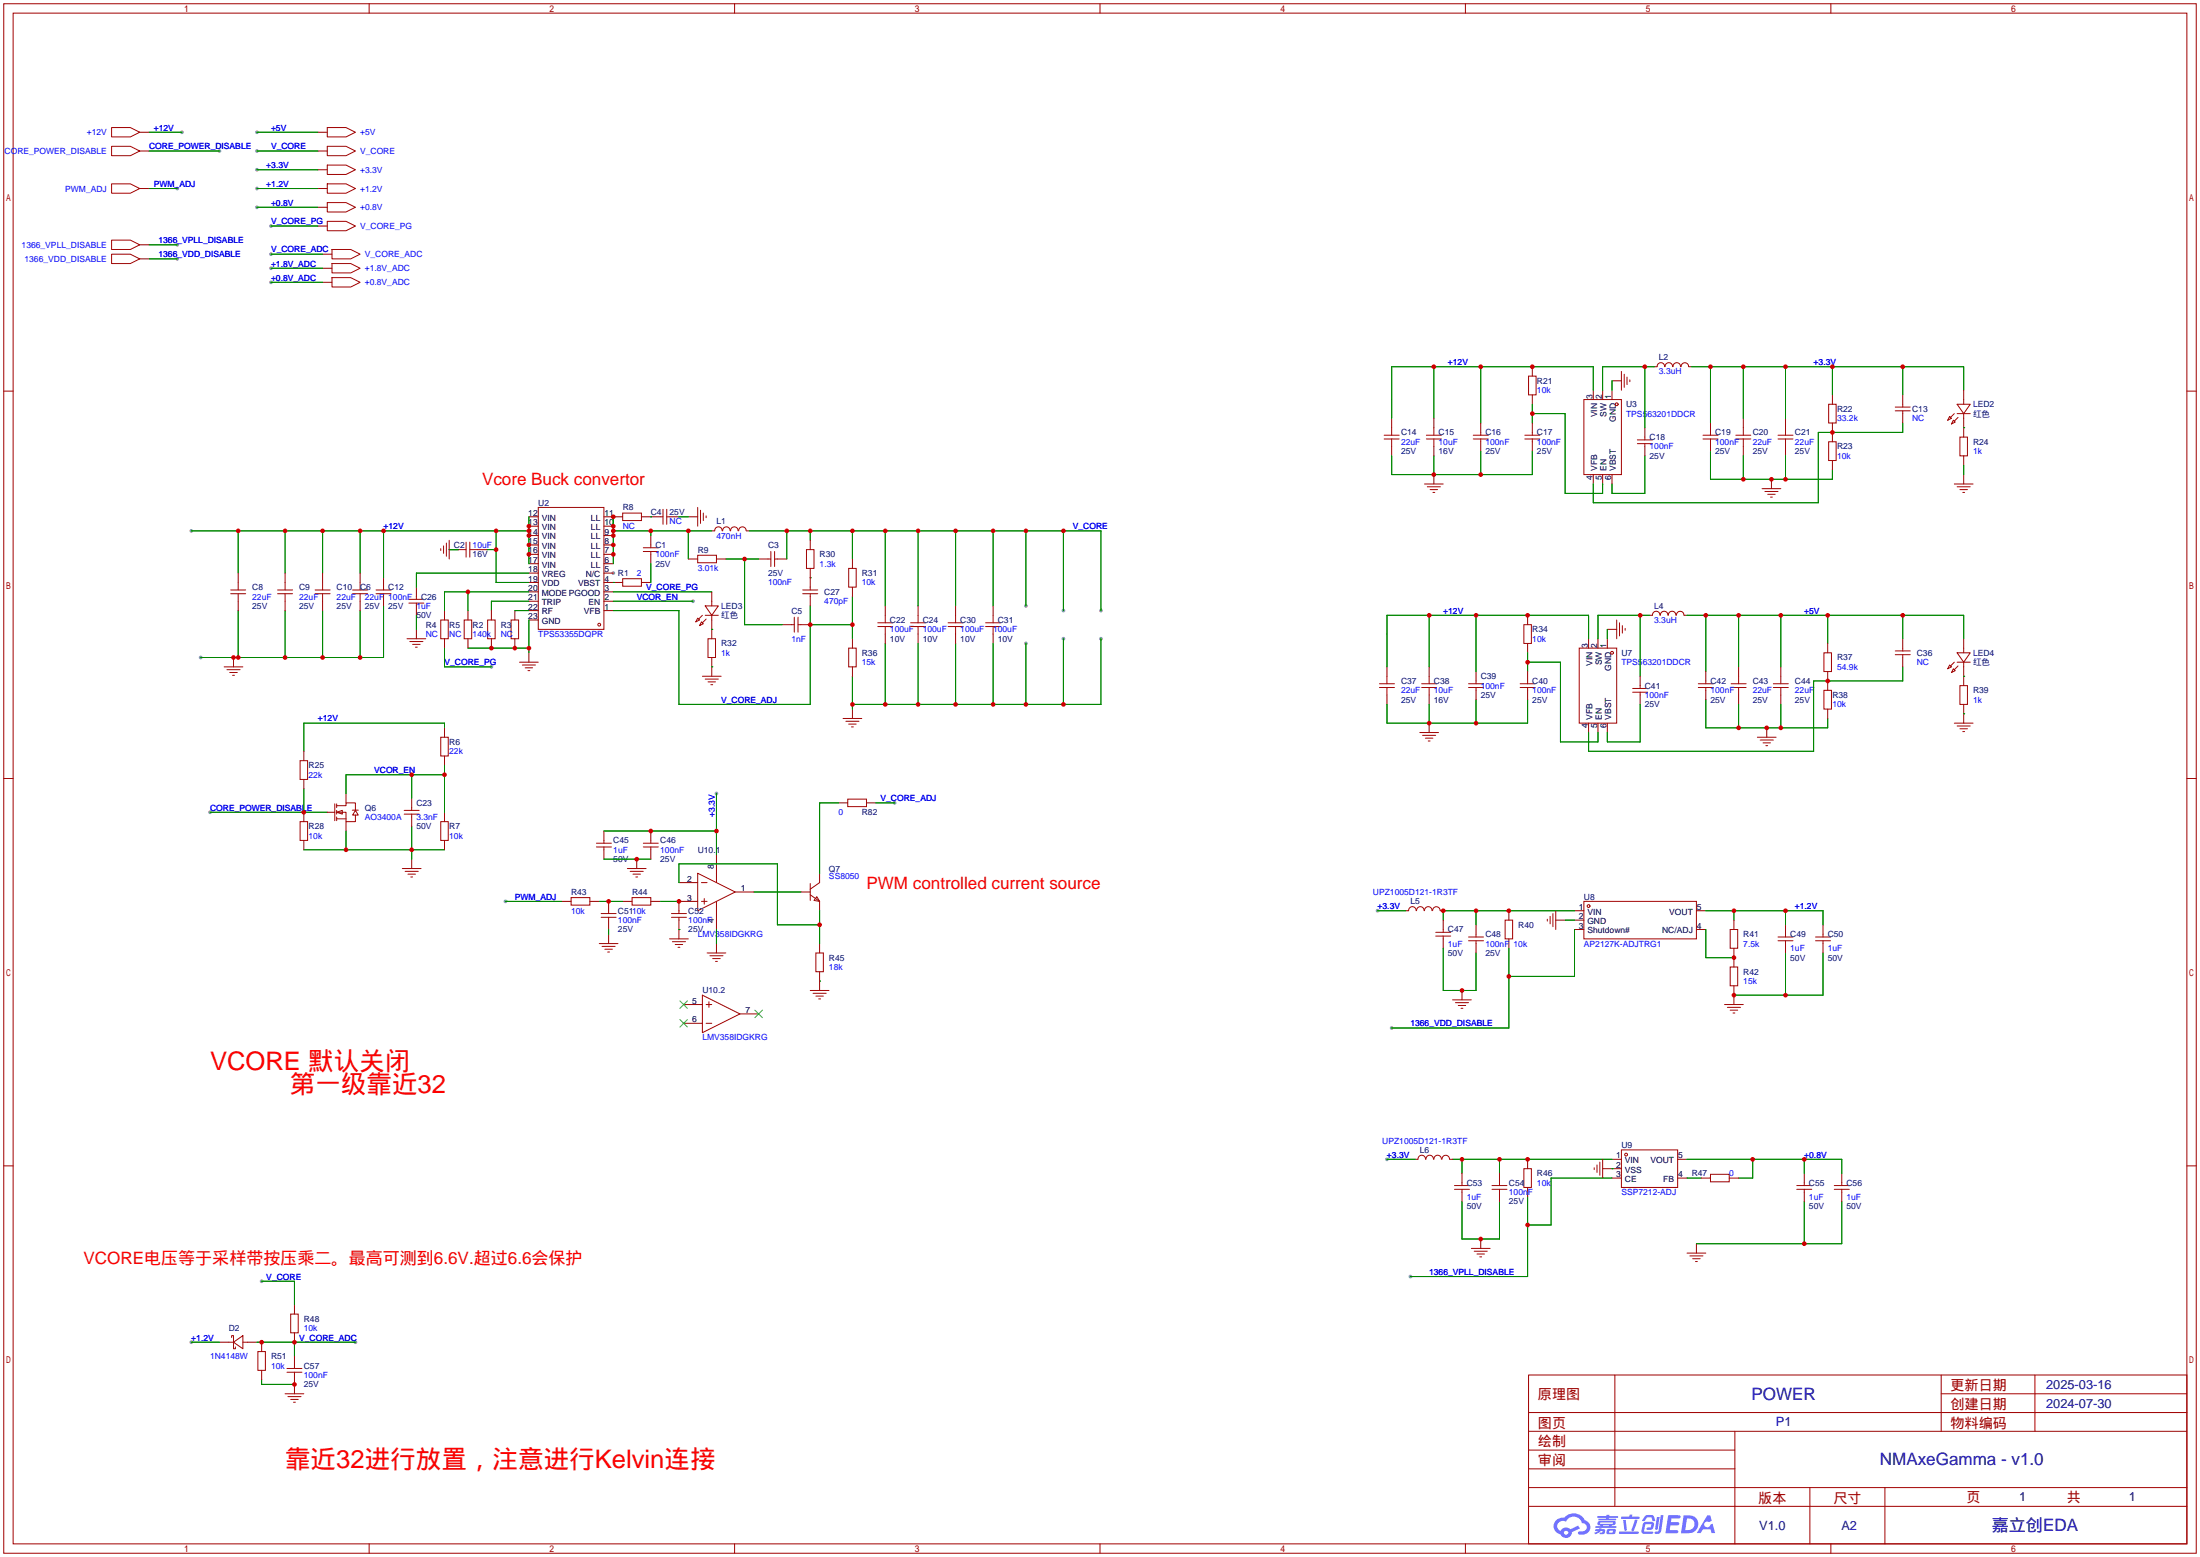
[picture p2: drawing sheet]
<svg xmlns="http://www.w3.org/2000/svg" width="596mm" height="422mm" viewBox="0 0 596 422" stroke-linecap="round" stroke-linejoin="round" font-family="sans-serif">
<g fill="#999">
<circle cx="166.1" cy="155.2" r=".51"/>
<circle cx="56.9" cy="220" r=".51"/>
<circle cx="298.2" cy="165.4" r=".51"/>
<circle cx="288" cy="165.4" r=".51"/>
<circle cx="277.9" cy="164.1" r=".51"/>
<circle cx="59.4" cy="40.9" r=".51"/>
<circle cx="288" cy="173" r=".51"/>
<circle cx="298.2" cy="173" r=".51"/>
<circle cx="277.9" cy="174.2" r=".51"/>
<circle cx="73.4" cy="61.2" r=".51"/>
<circle cx="69.6" cy="40.9" r=".51"/>
<circle cx="69.6" cy="46" r=".51"/>
<circle cx="48" cy="51.1" r=".51"/>
<circle cx="376.9" cy="278.4" r=".51"/>
<circle cx="69.6" cy="51.1" r=".51"/>
<circle cx="69.6" cy="56.1" r=".51"/>
<circle cx="382" cy="345.7" r=".51"/>
<circle cx="49.3" cy="35.8" r=".51"/>
<circle cx="69.6" cy="35.8" r=".51"/>
<circle cx="48" cy="66.3" r=".51"/>
<circle cx="48" cy="70.1" r=".51"/>
<circle cx="373.1" cy="246.6" r=".51"/>
<circle cx="375.7" cy="313.9" r=".51"/>
<circle cx="194.1" cy="214.9" r=".51"/>
<circle cx="136.9" cy="244.1" r=".51"/>
<circle cx="51.8" cy="363.5" r=".51"/>
<circle cx="96.3" cy="363.5" r=".51"/>
<circle cx="70.9" cy="347" r=".51"/>
<circle cx="73.4" cy="68.8" r=".51"/>
<circle cx="73.4" cy="72.6" r=".51"/>
<circle cx="73.4" cy="76.5" r=".51"/>
<circle cx="54.4" cy="178.1" r=".51"/>
<circle cx="242.3" cy="217.4" r=".51"/>
<circle cx="187.7" cy="162.8" r=".51"/>
<circle cx="51.8" cy="143.8" r=".51"/>
<circle cx="133.1" cy="180.6" r=".51"/>
</g>
<g fill="none" stroke="#a10000" stroke-width=".27">
<path d="M1 1h593.9v419.6h-593.9zM3.6 3.6h588.7v414.5h-588.7zM100 1v2.6M199 1v2.6M297.9 1v2.6M396.9 1v2.6M495.9 1v2.6M1 105.9h2.6M592.3 105.9h2.6M1 210.8h2.6M592.3 210.8h2.6M1 315.7h2.6"/>
<path d="M592.3 315.7h2.6M414 372.4h178.3v45.7h-178.3zM437.4 372.4v35.5M525.8 372.4v15.2M525.8 377.4h66.5M551.2 372.4v15.2M414 392.7h55.9M414 387.6h178.3M414 397.8h55.9M414 382.5h178.3M469.9 387.6v30.5M100 418.1v2.5"/>
<path d="M199 418.1v2.5M297.9 418.1v2.5M396.9 418.1v2.5M414 407.9h178.3M414 402.8h178.3M490.2 402.8v15.3M495.9 418.1v2.5M510.5 402.8v15.3"/>
</g>
<g fill="#5487ff">
<path d="M451.8 410.3h2.7a.48 .48 0 0 1 .7 .5 .48 .48 0 0 1-.7 .4h-1.8l-.1 1 2.1 .1a.46 .46 0 0 1 .1 .6 .46 .46 0 0 1-.6 .2h-1.8l-.2 1.3h1.9a.43 .43 0 0 1 .5 .4 .43 .43 0 0 1-.5 .4h-3z"/>
<path d="M462.4 410.4h.8l.4 1.4-.7 .4a.84 .84 0 0 0-1.2 .2 .84 .84 0 0 0 .3 1.2 .84 .84 0 0 0 1.2-.4l.1-.3 .6-.3 .7 2.6h-1l-.3-1.1h-2.1l-.6 1.1h-1z"/>
<path d="M448.8 410.8h.7l-.5 3.2a.36 .36 0 0 1-.4 .3 .36 .36 0 0 1-.3-.3z"/>
<path d="M449.8 410.3h.8l-.7 4.3a1.04 1.04 0 0 1-1.8 .4l.2-.2 .8-.1 .1-.1z"/>
<path d="M445.5 410.6l.7-.3h1.4l.3 .3 .4 1.2-.7 .1-.3-1h-1l-.8 1h-.7z"/>
<path d="M445.1 412.5l.5-.4h1.7a.95 .95 0 0 1 .5 1.6l-.5 .5-1 .1a.32 .32 0 0 1-.3-.4 .32 .32 0 0 1 .3-.3h.8l.2-.8h-1.6l-.4 1.9 2.2 .1a.32 .32 0 0 1 .3 .3 .32 .32 0 0 1-.4 .3h-2.2l-.5-.3-.1-.5z"/>
<path d="M438.5 414.7h5.1a.33 .33 0 0 1 .3 .4 .33 .33 0 0 1-.4 .3h-4.8l-.2-.2z"/>
<path d="M442.8 411.6h.7l-.6 2a.98 .98 0 0 1-.7 1l-.3-.3z"/>
<path d="M439.6 411.6h.7l.3 2.6a.34 .34 0 0 1-.3 .4 .34 .34 0 0 1-.3-.3z"/>
<path d="M439.1 410.7h2.2l.3-.5h.5l-.1 .5h1.8a.32 .32 0 0 1 .3 .4 .32 .32 0 0 1-.3 .2h-4.5z"/>
<path d="M432.1 414.1l1.7-.2-.1 .2 1.1 .2-.2 1-1.3 .2v-.5h.7l.1-.4a.68 .68 0 0 0-1 .4l-1.1 .5-.2-.5 1-.4h-.7z"/>
<path d="M432.7 410.6h2.4l.1-.4h.7v.4h2.1l.3 .2-.3 .2h-2.2l-.1 .3h1.9l.2 .2-.2 .2h-4.6l-.1-.4h2.1v-.3h-2.2z"/>
<path d="M456 410.3l-.7 4.9h1.7a2.5 2.5 0 0 0 3-2.5 2.5 2.5 0 0 0-3.1-2.4zM456.9 411.2a1.65 1.65 0 0 1 2.1 1.7 1.65 1.65 0 0 1-2.2 1.5h-.4z"/>
<path d="M432.8 412.1l-.1 .8 .7 .1 .1 .3h-1.4l.1 .4h5.4l.3-.1-.3-.3h-1.1l.1-.2a.77 .77 0 0 0 .9-.3 .77 .77 0 0 0 0-.9h-4.2zM433.4 412.3l3.5 .1-.2 .3h-3.2zM434.2 413h1.7l-.2 .3h-1.4z"/>
<path d="M435.3 414.2l-.2 1.1a2.66 2.66 0 0 0 2.1 .1l.4-.9-.1-.4-1.7-.1zM435.9 414.5h.8l.1 .3-.2 .2h-.8z"/>
<path d="M421.5 411.7a2.23 2.23 0 0 0-.6 2.3 2.23 2.23 0 0 0 1.8 1.5 1.58 1.58 0 0 0 1.8 1 1.58 1.58 0 0 0 1.2-1.6l2.2-1-.4-.8-2.1 1a1.65 1.65 0 0 0-2.7 .5 1.47 1.47 0 0 1-.7-2.1 1.47 1.47 0 0 1 2.2-.4 2.35 2.35 0 0 1 2.3-1.4 2.35 2.35 0 0 1 2.1 1.8 1.12 1.12 0 0 1 1.2 1 1.12 1.12 0 0 1-1.1 1.2h-.7a.45 .45 0 0 0-.6 .4 .45 .45 0 0 0 .4 .5 2.12 2.12 0 0 0 2.5-.9 2.12 2.12 0 0 0-.3-2.6 1.92 1.92 0 0 1-1.3-1.3 3.4 3.4 0 0 0-5 .2l-1.2 .1zM423.6 415.1a.6 .6 0 0 1 1.2 0 .6 .6 0 0 1-1.2 0z"/>
</g>
<g fill="none" stroke="#870000" stroke-width=".27">
<path d="M37.8 35.8h2.6M86.1 35.8h2.5M37.8 40.9h2.6M37.8 51.1h2.6M86.1 40.9h2.5M86.1 51.1h2.5M86.1 46h2.5M86.1 56.1h2.5M37.8 66.3h2.6M37.8 70.1h2.6M86.1 61.2h2.5M87.4 68.8h2.5"/>
<path d="M87.4 72.6h2.5M87.4 76.5h2.5M415 99.3v2.6M448.1 99.3h.7M457.5 99.3h.7M376.9 113.3v2.5M388.4 113.3v2.5M401.1 114.6v2.5M401.1 119.6v2.6M415 106.9v2.6M415 114.6v2.5M415 119.6v2.6"/>
<path d="M431.5 105.7v2.5M434.1 105.7v2.5M436.6 105.7v2.5M436.6 103.1h2.6M445.5 115.8v2.6M463.3 114.6v2.5M463.3 119.6v2.6M472.2 113.3v2.5M483.6 113.3v2.5M496.3 106.9v2.6M496.3 114.6v5M515.4 106.9v2.6"/>
<path d="M515.4 112v2.6M531.9 105.7v2.5M531.9 113.3v5.1M143.3 140h2.5M163.6 140h5.1M173.7 140h5.1M181.4 140h2.5M186.4 140h2.6M376.9 120.9v2.5M388.4 120.9v2.5M388.4 128.5v2.6M431.5 128.5v2.6"/>
<path d="M434.1 128.5v2.6M436.6 128.5v2.6M445.5 120.9v2.5M472.2 120.9v2.5M479.8 129.8v2.5M483.6 120.9v2.5M496.3 124.7v2.6M531.9 123.4v2.6M531.9 128.5v2.6M64.5 155.2v2.5M77.2 155.2v2.5M87.4 155.2v2.5"/>
<path d="M97.5 155.2v2.5M103.9 156.5v2.5M112.8 159v2.5M121.7 148.8h2.5M129.3 148.8h2.5M143.3 157.7h2.5M143.3 155.2h2.5M143.3 152.7h2.5M143.3 150.1h2.5M143.3 147.6h2.5M143.3 145h2.5M143.3 142.5h2.5"/>
<path d="M163.6 157.7h5.1M163.6 155.2h2.5M163.6 152.7h2.5M163.6 150.1h2.5M163.6 147.6h2.5M163.6 145h2.5M163.6 142.5h2.5M173.7 157.7h2.6M176.3 145v2.6M176.3 150.1v2.6M186.4 151.4h2.6M192.8 143.8h.7"/>
<path d="M194.1 151.4h2.5M202.2 143.8h.7M205.5 151.4h2.5M210.6 151.4h2.5M219.5 146.3v2.5M219.5 153.9v5.1M230.9 151.4v2.5M230.9 159v2.5M63.2 178.1v2.5M64.5 162.8v2.6M77.2 162.8v2.6M87.4 162.8v2.6"/>
<path d="M97.5 162.8v2.6M103.9 161.5v2.6M112.8 164.1v2.5M112.8 170.4v2.6M120.4 165.4v2.5M120.4 173v2.5M126.7 165.4v2.5M126.7 173v2.5M133.1 165.4v2.5M133.1 173v2.5M139.4 165.4v2.5M139.4 173v2.5"/>
<path d="M143.3 165.4h2.5M143.3 162.8h2.5M143.3 160.3h2.5M143.3 167.9h2.5M143.3 176.8v2.5M163.6 165.4h2.5M163.6 162.8h2.5M163.6 160.3h2.5M192.8 160.3v2.5M192.8 167.9v5.1M192.8 178.1v5M211.8 169.2h2.6"/>
<path d="M216.9 169.2h2.6M219.5 161.5v2.6M230.9 173v2.5M239.8 164.1v2.5M239.8 171.7v2.5M248.7 164.1v2.5M248.7 171.7v2.5M258.8 164.1v2.5M258.8 171.7v2.5M269 164.1v2.5M269 171.7v2.5M413.8 166.6v2.6"/>
<path d="M413.8 174.2v2.6M430.3 173v2.5M432.8 173v2.5M435.4 173v2.5M435.4 170.4h2.5M446.8 166.6h.7M456.2 166.6h.7M495 174.2v2.6M515.4 173v2.5M515.4 178.1v2.5M531.9 173v2.5M120.4 197.1v2.5"/>
<path d="M230.9 180.6v2.5M230.9 192v2.6M375.7 180.6v2.5M375.7 188.2v2.6M387.1 180.6v2.5M387.1 188.2v2.6M387.1 195.8v2.6M399.8 181.9v2.5M399.8 186.9v2.6M413.8 181.9v2.5M413.8 186.9v2.6M430.3 195.8v2.6"/>
<path d="M432.8 195.8v2.6M435.4 195.8v2.6M444.2 183.1v2.6M444.2 188.2v2.6M462 181.9v2.5M462 186.9v2.6M470.9 180.6v2.5M470.9 188.2v2.6M478.5 197.1v2.5M482.3 180.6v2.5M482.3 188.2v2.6M495 181.9v5"/>
<path d="M495 192v2.6M531.9 180.6v5.1M531.9 190.8v5M82.3 203.5v2.5M82.3 211.1v2.5M82.3 220v2.5M88.6 220h2.1M93.7 214.9v2.5M111.5 216.2v2.5M120.4 204.7v2.6M120.4 220v2.5M227.1 217.4h2.5"/>
<path d="M234.7 217.4h2.5M82.3 227.6v2.5M93.7 222.5v2.5M111.5 221.2v2.6M111.5 232.7v2.5M120.4 227.6v2.5M163.6 225v2.6M163.6 230.1v2.6M172.5 232.7v2.5M176.3 225v2.6M176.3 230.1v2.6M183.9 239h5.1"/>
<path d="M194.1 231.4v5.1M222 236.5v2.5M152.1 244.1h2.6M159.8 244.1h2.5M164.8 244.1v2.5M164.8 249.2v2.5M164.8 253v2.5M168.7 244.1h2.5M176.3 244.1h2.5M183.9 249.2v5.1M189 244.1h-5.1v2.5M194.1 246.6v5.1"/>
<path d="M194.1 255.5v2.6M199.1 241.6h5.1M216.9 241.6h2.6M222 244.1v2.5M222 255.5v2.6M380.7 246.6h.8M390.1 246.6h.8M390.9 249.2v2.5M390.9 254.3v2.5M399.8 250.4v2.6M399.8 255.5v2.6M408.7 246.6v2.6"/>
<path d="M408.7 254.3v2.5M421.4 249.2h2.5M426.5 246.6h2.5M426.5 249.2h2.5M426.5 251.7h2.5M459.5 246.6h2.5M459.5 251.7h2.5M469.6 249.2v2.5M469.6 256.8v5.1M483.6 250.4v2.6M483.6 255.5v2.6M493.8 250.4v2.6"/>
<path d="M493.8 255.5v2.6M185.2 272h5M185.2 277.1h5M200.4 274.6h5.1M222 263.1v5.1M396 268.2v2.6M469.6 267v5M383.3 313.9h.7M392.7 313.9h.7M396 317.8v2.5M406.1 317.8v2.5M413.8 313.9v2.6"/>
<path d="M434.1 316.5h5.1M436.6 313.9h2.6M436.6 319h2.6M454.4 313.9h2.5M454.4 319h2.5M460.8 319h2.5M468.4 319h2.5M488.7 317.8v2.5M498.9 317.8v2.5M396 322.8v2.6M401.1 335.5v2.6M406.1 322.8v2.6"/>
<path d="M413.8 321.6v2.5M459.5 336.8v2.5M488.7 322.8v2.6M498.9 322.8v2.6M79.8 353.3v2.6M59.4 363.5h2.6M67.1 363.5h2.5M70.9 363.5v2.5M70.9 371.1v2.5M79.8 360.9v2.6M79.8 367.3v2.5M79.8 372.4v5"/>
</g>
<g fill="none" stroke="#a10000" stroke-width=".27">
<path d="M30.2 34.5h5.1l2.5 1.3-2.5 1.3h-5.1zM30.2 39.6h5.1l2.5 1.3-2.5 1.3h-5.1zM88.6 34.5h5.1l2.6 1.3-2.6 1.3h-5.1zM88.6 39.6h5.1l2.6 1.3-2.6 1.3h-5.1zM30.2 49.8h5.1l2.5 1.3-2.5 1.2h-5.1zM88.6 59.9h5.1l2.6 1.3-2.6 1.3h-5.1zM88.6 44.7h5.1l2.6 1.3-2.6 1.2h-5.1zM88.6 49.8h5.1l2.6 1.3-2.6 1.2h-5.1zM88.6 54.9h5.1l2.6 1.2-2.6 1.3h-5.1zM30.2 65h5.1l2.5 1.3-2.5 1.3h-5.1zM30.2 68.8h5.1l2.5 1.3-2.5 1.3h-5.1zM89.9 67.6h5.1l2.5 1.2-2.5 1.3h-5.1z"/>
<path d="M89.9 71.4h5.1l2.5 1.2-2.5 1.3h-5.1zM89.9 75.2h5.1l2.5 1.3-2.5 1.2h-5.1zM448.8 99.3a1.01 1.01 0 0 1 1.1-1.1 1.01 1.01 0 0 1 1 1.1M451 99.3a1.01 1.01 0 0 1 1-1.1 1.01 1.01 0 0 1 1 1.1M453.2 99.3a1.01 1.01 0 0 1 1-1.1 1.01 1.01 0 0 1 1 1.1M455.3 99.3a1.01 1.01 0 0 1 1.1-1.1 1.01 1.01 0 0 1 1 1.1M374.9 118.9h4.1M374.9 117.9h4.1M376.9 115.8v2.1M376.9 118.9v2M386.3 118.9h4.1M386.3 117.9h4.1"/>
<path d="M388.4 115.8v2.1M388.4 118.9v2M399 118.9h4.1M399 117.9h4.1M401.1 117.1v.8M401.1 118.9v.7M413 118.9h4.1M413 117.9h4.1M414 101.9h2.1v5h-2.1zM415 117.1v.8M415 118.9v.7M429 108.2h10.2v20.3h-10.2z"/>
<path d="M439.2 100.6v5.1M439.9 101.3v3.6M440.7 102.1v2M441.5 102.9v.5M443.5 119.1h4M445.5 118.4v.7M461.3 118.9h4M461.3 117.9h4M463.3 117.1v.8M463.3 118.9v.7M470.2 118.9h4M470.2 117.9h4"/>
<path d="M472.2 115.8v2.1M472.2 118.9v2M481.6 118.9h4M481.6 117.9h4M483.6 115.8v2.1M483.6 118.9v2M495.3 109.5h2v5.1h-2zM495.3 119.6h2v5.1h-2zM513.3 111.3h4.1M513.3 110.2h4.1M515.4 109.5v.7M515.4 111.3v.7"/>
<path d="M528.1 112.8l.5 .5-1 .5zM529.1 113.8l.5 .5-1 .5zM529.3 112l-1 1M530.1 109.5h3.6l-1.8 2.5zM530.1 112h3.6M530.4 113l-1.1 1M530.9 118.4h2v5h-2zM531.9 108.2v1.3M531.9 112v1.3M145.8 137.4h17.8v33h-17.8zM168.7 138.9h5v2.1h-5zM178.8 140h.8"/>
<path d="M179.6 137.9v4.1M180.6 137.9v4.1M180.6 140h.8M189 137.4v5.1M189.7 138.2v3.5M190.5 138.9v2.1M191.3 139.7v.5M385.8 131.1h5.1M386.6 131.8h3.5M387.3 132.6h2.1M388.1 133.3h.5M443.5 120.1h4"/>
<path d="M445.5 120.1v.8M477.3 132.3h5M478 133.1h3.6M478.8 133.9h2M479.6 134.6h.5M529.3 131.1h5.1M530.1 131.8h3.6M530.9 132.6h2M531.6 133.3h.5M62.5 159.8h4M64.5 157.7v2.1M75.2 159.8h4"/>
<path d="M77.2 157.7v2.1M85.3 159.8h4.1M87.4 157.7v2.1M95.5 159.8h4.1M97.5 157.7v2.1M101.9 159.8h4M103.9 159v.8M119.4 148.6v.5M120.1 147.8v2.1M120.9 147.1v3.5M121.7 146.3v5.1M124.2 148.8h2"/>
<path d="M126.2 146.8v4.1M127.3 146.8v4.1M127.3 148.8h2M168.7 156.7h5v2h-5zM174.2 149.4h4.1M174.2 148.3h4.1M176.3 147.6v.7M176.3 149.4v.7M189 150.4h5.1v2h-5.1zM193.6 143.7a1.01 1.01 0 0 1 1-1 1.01 1.01 0 0 1 1 1.1M195.7 143.7a1.01 1.01 0 0 1 1-1 1.01 1.01 0 0 1 1.1 1M197.9 143.7a1.01 1.01 0 0 1 1-1 1.01 1.01 0 0 1 1 1"/>
<path d="M200.1 143.7a1.01 1.01 0 0 1 1-1 1.01 1.01 0 0 1 1 1.1M208 151.4h.8M208.8 149.4v4M209.8 149.4v4M209.8 151.4h.8M217.4 159.8h4.1M218.4 148.8h2.1v5.1h-2.1zM219.5 159v.8M229.9 153.9h2v5.1h-2zM62.5 160.8h4M64.5 160.8v2M75.2 160.8h4"/>
<path d="M77.2 160.8v2M85.3 160.8h4.1M87.4 160.8v2M95.5 160.8h4.1M97.5 160.8v2M101.9 160.8h4M103.9 160.8v.7M110.2 173h5.1M110.7 163.3h4.1M110.7 162.3h4.1M111 173.7h3.6M111.8 174.5h2"/>
<path d="M112.5 175.3h.5M112.8 161.5v.8M112.8 163.3v.8M119.4 167.9h2v5.1h-2zM125.7 167.9h2.1v5.1h-2.1zM132.1 167.9h2v5.1h-2zM138.4 167.9h2.1v5.1h-2.1zM140.7 179.3h5.1M189 167.4l.5 .5-1 .5zM190 168.4l.5 .5-1 .5zM190.2 166.6l-1 1M191 164.1h3.6l-1.8 2.5z"/>
<path d="M191 166.6h3.6M191.3 167.6l-1.1 1.1M191.8 173h2v5.1h-2zM192.8 162.8v1.3M192.8 166.6v1.3M214.4 169.2h.7M215.1 167.1v4.1M216.2 167.1v4.1M216.2 169.2h.7M217.4 160.8h4.1M219.5 160.8v.7M229.9 175.5h2v5.1h-2z"/>
<path d="M237.7 169.7h4.1M237.7 168.7h4.1M239.8 166.6v2.1M239.8 169.7v2M246.6 169.7h4.1M246.6 168.7h4.1M248.7 166.6v2.1M248.7 169.7v2M256.8 169.7h4.1M256.8 168.7h4.1M258.8 166.6v2.1M258.8 169.7v2"/>
<path d="M267 169.7h4M267 168.7h4M269 166.6v2.1M269 169.7v2M412.7 169.2h2.1v5h-2.1zM427.7 175.5h10.2v20.3h-10.2zM437.9 167.9v5.1M438.7 168.7v3.5M439.4 169.4v2M440.2 170.2v.5M447.6 166.6a1.01 1.01 0 0 1 1-1.1 1.01 1.01 0 0 1 1 1.1M449.7 166.6a1.01 1.01 0 0 1 1-1.1 1.01 1.01 0 0 1 1.1 1.1"/>
<path d="M451.9 166.6a1.01 1.01 0 0 1 1-1.1 1.01 1.01 0 0 1 1 1.1M454.1 166.6a1.01 1.01 0 0 1 1-1.1 1.01 1.01 0 0 1 1 1.1M494 176.8h2.1v5.1h-2.1zM513.3 177.3h4.1M513.3 176.3h4.1M515.4 175.5v.8M515.4 177.3v.8M529.3 179.3l-1 1M530.1 176.8h3.6l-1.8 2.5zM530.1 179.3h3.6M531.9 175.5v1.3M531.9 179.3v1.3"/>
<path d="M60.7 180.6h5.1M61.5 181.4h3.5M62.2 182.1h2.1M63 182.9h.5M119.4 199.6h2v5.1h-2zM141.5 180.1h3.5M142.2 180.8h2.1M143 181.6h.5M190.2 183.1h5.1M191 183.9h3.6M191.8 184.7h2M192.5 185.4h.5"/>
<path d="M228.3 194.6h5.1M229.1 195.3h3.6M229.9 196.1h2M230.6 196.8h.5M373.6 186.2h4.1M373.6 185.2h4.1M375.7 183.1v2.1M375.7 186.2v2M384.6 198.4h5M385.1 186.2h4M385.1 185.2h4M385.3 199.1h3.6"/>
<path d="M386.1 199.9h2M387.1 183.1v2.1M387.1 186.2v2M397.8 186.2h4M397.8 185.2h4M399.8 184.4v.8M399.8 186.2v.7M411.7 186.2h4.1M411.7 185.2h4.1M413.8 184.4v.8M413.8 186.2v.7M442.2 187.5h4.1"/>
<path d="M442.2 186.4h4.1M444.2 185.7v.7M444.2 187.5v.7M460 186.2h4.1M460 185.2h4.1M462 184.4v.8M462 186.2v.7M468.9 186.2h4M468.9 185.2h4M470.9 183.1v2.1M470.9 186.2v2M476 199.6h5.1"/>
<path d="M480.3 186.2h4.1M480.3 185.2h4.1M482.3 183.1v2.1M482.3 186.2v2M494 186.9h2.1v5.1h-2.1zM528.1 180.1l.5 .5-1 .5zM529.1 181.1l.5 .5-1 .5zM529.3 195.8h5.1M530.1 196.6h3.6M530.4 180.3l-1.1 1.1M530.9 185.7h2v5.1h-2zM530.9 197.4h2"/>
<path d="M531.6 198.1h.5M81.3 206h2v5.1h-2zM90.7 217.7v4.5M91.2 220h2.5v2.5h2.6v-1.8M91.2 218.2h2.5v-.8h2.6v2.1M91.2 220l1.5-.5v1zM91.2 217.7v1M91.2 219.5v1M95.4 219.4h1.6M96.3 219.5l.7 1.2h-1.5zM109.5 219.5h4M111.5 218.7v.8"/>
<path d="M229.6 216.4h5.1v2h-5.1zM386.8 200.7h.5M476.8 200.4h3.5M477.5 201.2h2.1M478.3 201.9h.5M81.3 222.5h2v5.1h-2zM91.2 221.2v1M91.2 221.7h2.5M109 235.2h5M109.5 220.5h4M109.7 236h3.6M110.5 236.7h2"/>
<path d="M111.3 237.5h.5M111.5 220.5v.7M119.4 222.5h2v5.1h-2zM161.5 228.3h4.1M161.5 229.4h4.1M163.6 227.6v.7M163.6 229.4v.7M169.9 235.2h5.1M170.7 236h3.5M171.4 236.7h2.1M172.2 237.5h.5M174.2 228.3h4.1"/>
<path d="M174.2 229.4h4.1M176.3 227.6v.7M176.3 229.4v.7M189 236.5l10.1 5.1-10.1 5zM190 239h1.5M194.1 236.5v2.5M219.5 239.3v4.5M222 239l-2.5 1.8M154.7 243.1h5.1v2h-5.1zM162.3 255.5h5.1M162.8 248.4h4.1M162.8 247.4h4.1"/>
<path d="M163.1 256.3h3.5M163.8 257h2.1M164.6 257.8h.5M164.8 246.6v.8M164.8 248.4v.8M171.2 243.1h5.1v2h-5.1zM181.4 254.3h5M181.9 248.4h4M181.9 247.4h4M182.1 255h3.6M182.9 255.8h2M183.6 256.5h.5"/>
<path d="M183.9 246.6v.8M183.9 248.4v.8M190 244.1h1.5M190.8 243.3v1.6M191.5 258.1h5.1M192.3 258.8h3.5M193 259.6h2.1M194.1 244.1v2.5M219.5 242.3l2.5 1.8M221 258.1h2v5h-2zM221.2 242.8l.8 1.3-1.5-.3zM381.5 246.6a1.01 1.01 0 0 1 1.1-1.1 1.01 1.01 0 0 1 1 1.1"/>
<path d="M383.7 246.6a1.01 1.01 0 0 1 1-1.1 1.01 1.01 0 0 1 1 1.1M385.8 246.6a1.01 1.01 0 0 1 1.1-1.1 1.01 1.01 0 0 1 1 1.1M388 246.6a1.01 1.01 0 0 1 1-1.1 1.01 1.01 0 0 1 1.1 1.1M388.9 253.5h4M388.9 252.5h4M390.9 251.7v.8M390.9 253.5v.8M397.8 254.8h4M397.8 253.7h4M399.8 253v.7M399.8 254.8v.7M407.7 249.2h2v5.1h-2z"/>
<path d="M419.1 248.9v.5M419.9 248.2v2M420.6 247.4v3.6M421.4 246.6v5.1M429 244.1h30.5v10.2h-30.5zM468.6 251.7h2.1v5.1h-2.1zM481.6 254.8h4M481.6 253.7h4M483.6 253v.7M483.6 254.8v.7M491.7 254.8h4.1M491.7 253.7h4.1"/>
<path d="M493.8 253v.7M493.8 254.8v.7M190.2 269.5l10.2 5.1-10.2 5.1zM191.3 272h1.5M191.3 277.1h1.5M192 271.3v1.5M193.8 260.3h.5M219.5 268.2h5M220.2 269h3.6M221 269.7h2M221.7 270.5h.5M393.4 270.8h5.1"/>
<path d="M394.2 271.5h3.6M395 272.3h2M395.7 273h.5M467.1 272h5.1M467.9 272.8h3.5M468.6 261.9h2.1v5.1h-2.1zM468.6 273.6h2.1M469.4 274.3h.5M384.1 313.9a1.01 1.01 0 0 1 1-1.1 1.01 1.01 0 0 1 1 1.1M386.2 313.9a1.01 1.01 0 0 1 1-1.1 1.01 1.01 0 0 1 1.1 1.1M388.4 313.9a1.01 1.01 0 0 1 1-1.1 1.01 1.01 0 0 1 1 1.1M390.6 313.9a1.01 1.01 0 0 1 1-1 1.01 1.01 0 0 1 1 1"/>
<path d="M412.7 316.5h2.1v5.1h-2.1zM431.8 316.2v.5M432.6 315.5v2M433.3 314.7v3.6M434.1 313.9v5.1M439.2 311.4h15.2v10.2h-15.2zM463.3 318h5.1v2h-5.1zM394 322.1h4M394 321.1h4M396 320.3v.8M396 322.1v.7M398.5 338.1h5.1"/>
<path d="M399.3 338.8h3.5M400 339.6h2.1M404.1 322.1h4.1M404.1 321.1h4.1M406.1 320.3v.8M406.1 322.1v.7M456.9 339.3h5.1M486.7 322.1h4M486.7 321.1h4M488.7 320.3v.8M488.7 322.1v.7M496.8 322.1h4.1"/>
<path d="M496.8 321.1h4.1M498.9 320.3v.8M498.9 322.1v.7M78.7 355.9h2.1v5h-2.1zM400.8 340.4h.5M457.7 340.1h3.6M458.5 340.9h2M459.2 341.6h.5M62 363.5h1.2M62.7 362.2v-.5h.5v3.6h.6v-.6M63.2 363.5l2.6-1.8v3.6zM65.8 363.5h1.3"/>
<path d="M69.8 366h2.1v5.1h-2.1zM77.2 377.4h5.1M77.7 371.6h4.1M77.7 370.6h4.1M78 378.2h3.5M78.7 379h2.1M79.5 379.7h.5M79.8 369.8v.8M79.8 371.6v.8"/>
<circle cx="437.9" cy="109.5" r=".38"/>
<circle cx="162.3" cy="169.2" r=".38"/>
<circle cx="436.6" cy="176.8" r=".38"/>
<circle cx="430.3" cy="245.4" r=".38"/>
<circle cx="440.4" cy="312.7" r=".38"/>
</g>
<g fill="none" stroke="#008700" stroke-width=".27">
<path d="M40.4 35.8h8.9M69.6 35.8h16.5M40.4 40.9h19M40.4 51.1h7.6M69.6 40.9h16.5M69.6 46h16.5M69.6 51.1h16.5M69.6 56.1h16.5M40.4 66.3h7.6M40.4 70.1h7.6M73.4 61.2h12.7M73.4 68.8h14"/>
<path d="M73.4 72.6h14M73.4 76.5h14M388.4 99.3v14M401.1 99.3v15.3M445.5 99.3v16.5M448.1 99.3h-14v6.4M458.2 99.3h73.7v6.4M463.3 99.3v15.3M472.2 99.3v14M483.6 99.3v14M496.3 99.3v7.6M515.4 99.3v7.6"/>
<path d="M415 112h8.9v21.6h10.2v-2.5M415 109.5v5.1M431.5 105.7v-6.4h-54.6v14M436.6 103.1v2.6M515.4 114.6v2.5h-22.9v19h-61v-5M531.9 115.8h.1M143.3 140v12.7M166.1 140v12.7M176.3 140h.1M183.9 140h2.5M388.4 123.4v5.1M401.1 122.2v6.3"/>
<path d="M415 122.2v6.3h-38.1v-5.1M445.5 123.4v10.2h-8.9v-2.5M463.3 122.2v7.6h33v-2.5M472.2 123.4v6.4M483.6 123.4v6.4M531.9 126v2.5M51.8 143.8h91.5M64.5 143.8v11.4M77.2 143.8v11.4M87.4 143.8v11.4M97.5 143.8v11.4M103.9 143.8v12.7"/>
<path d="M121.7 148.8h2.5M131.8 148.8h2.6M134.4 143.8v13.9h8.9M143.3 155.2h-30.5v3.8M166.1 157.7h.1M166.1 143.8h26.7M176.3 143.8v1.2M176.3 152.7v5M186.4 143.8v7.6M196.6 151.4h8.9M201.7 151.4v17.8h10.1M202.9 143.8h95.3v21.6"/>
<path d="M213.1 143.8v7.6M219.5 156.5h.1M219.5 143.8v2.5M230.9 143.8v7.6M239.8 143.8v20.3M248.7 143.8v20.3M258.8 143.8v20.3M269 143.8v20.3M277.9 143.8v20.3M288 143.8v21.6M64.5 165.4v12.7M77.2 165.4v12.7"/>
<path d="M87.4 165.4v12.7M97.5 165.4v12.7M103.9 164.1v14h-49.5M112.8 166.6v3.8M120.4 175.5v5.1h12.7M126.7 175.5h16.6M126.7 160.3v5.1M139.4 165.4h3.9M143.3 160.3h-22.9v5.1M143.3 167.9v8.9M143.3 162.8h-10.2v2.6M166.1 160.3h26.7"/>
<path d="M166.1 162.8h21.6M192.8 170.4h.1M219.5 164.1v26.7h-35.6v-25.4h-17.8M219.5 169.2h11.4M230.9 161.5v11.5M239.8 174.2v16.6M248.7 174.2v16.6M258.8 174.2v16.6M269 174.2v16.6M277.9 174.2v16.6M288 173v17.8M298.2 173v17.8h-67.3"/>
<path d="M387.1 166.6v14M399.8 166.6v15.3M413.8 176.8v5.1M413.8 179.3h8.9v21.6h10.1v-2.5M430.3 173v-6.4h-54.6v14M435.4 170.4v2.6M444.2 166.6v16.5M446.8 166.6h-14v6.4M456.9 166.6h75v6.4M462 166.6v15.3M470.9 166.6v14M482.3 166.6v14"/>
<path d="M495 166.6v7.6M515.4 166.6v6.4M120.4 197.1v-1.3h-38.1v7.7M192.8 180.6h.1M230.9 183.1v8.9M387.1 190.8v5M399.8 189.5v6.3M413.8 189.5v6.3h-38.1v-5M444.2 190.8v10.1h-8.8v-2.5M462 189.5v7.6h33v-2.5M470.9 190.8v6.3M482.3 190.8v6.3"/>
<path d="M515.4 180.6v3.8h-24.2v19.1h-60.9v-5.1M531.9 183.1h.1M531.9 193.3h.1M56.9 220h31.7M82.3 213.6v6.4M111.5 209.8v6.4M120.4 209.8h-26.7v5.1M120.4 207.3v12.7M194.1 214.9v16.5M227.1 217.4h-5.1v19.1M237.2 217.4h5.1M82.3 230.1h38.1"/>
<path d="M93.7 225v5.1M111.5 223.8v8.9M163.6 225h30.5M163.6 232.7h12.7M183.9 239v-5.1h26.7v16.5h11.4M136.9 244.1h15.2M162.3 244.1h6.4M164.8 251.7v1.3M178.8 244.1h5.1M183.9 251.7h.1M194.1 251.7v3.8M204.2 241.6h12.7"/>
<path d="M222 246.6v8.9M373.1 246.6h7.6M390.9 256.8v11.4h8.9v-10.1M399.8 246.6v3.8M408.7 256.8v21.6h-31.8M423.9 249.2h2.6M426.5 246.6h-35.6v2.6M426.5 251.7v12.7h-17.8M462 251.7v7.6h7.6M462 246.6h31.8v3.8M469.6 246.6v2.6M483.6 246.6v3.8"/>
<path d="M483.6 258.1v11.4M493.8 258.1v11.4h-24.2M222 265.7h.1M375.7 313.9h7.6M393.4 313.9h43.2M396 313.9v3.9M406.1 313.9v3.9M436.6 316.5h.1M436.6 319h-16.5v12.7h-6.3M456.9 313.9h42v3.9M456.9 319h3.9M474.7 313.9v5.1h-3.8"/>
<path d="M488.7 313.9v3.9M396 325.4v10.1h10.1v-10.1M413.8 324.1v21.6h-31.8M488.7 325.4v11.4M498.9 325.4v11.4h-39.4M70.9 347h8.9v6.3M51.8 363.5h7.6M69.6 363.5h26.7M70.9 373.6v1.3h8.9M79.8 363.5v3.8"/>
</g>
<path d="M184.1 271l2.1 2M184.1 276.1l2.1 2M186.2 271l-2.1 2M186.2 276.1l-2.1 2M204.5 273.6l2 2M206.5 273.6l-2 2" fill="none" stroke="#3c3" stroke-width=".27"/>
<g fill="#c00">
<circle cx="82.3" cy="220" r=".63"/>
<circle cx="230.9" cy="143.8" r=".63"/>
<circle cx="213.1" cy="143.8" r=".63"/>
<circle cx="248.7" cy="143.8" r=".63"/>
<circle cx="239.8" cy="143.8" r=".63"/>
<circle cx="258.8" cy="143.8" r=".63"/>
<circle cx="269" cy="143.8" r=".63"/>
<circle cx="277.9" cy="143.8" r=".63"/>
<circle cx="288" cy="143.8" r=".63"/>
<circle cx="219.5" cy="143.8" r=".63"/>
<circle cx="111.5" cy="230.1" r=".63"/>
<circle cx="93.7" cy="230.1" r=".63"/>
<circle cx="230.9" cy="190.8" r=".63"/>
<circle cx="248.7" cy="190.8" r=".63"/>
<circle cx="239.8" cy="190.8" r=".63"/>
<circle cx="258.8" cy="190.8" r=".63"/>
<circle cx="277.9" cy="190.8" r=".63"/>
<circle cx="269" cy="190.8" r=".63"/>
<circle cx="288" cy="190.8" r=".63"/>
<circle cx="469.6" cy="259.3" r=".63"/>
<circle cx="483.6" cy="269.5" r=".63"/>
<circle cx="469.6" cy="269.5" r=".63"/>
<circle cx="399.8" cy="246.6" r=".63"/>
<circle cx="390.9" cy="246.6" r=".63"/>
<circle cx="408.7" cy="246.6" r=".63"/>
<circle cx="408.7" cy="264.4" r=".63"/>
<circle cx="396" cy="268.2" r=".63"/>
<circle cx="483.6" cy="246.6" r=".63"/>
<circle cx="469.6" cy="246.6" r=".63"/>
<circle cx="488.7" cy="336.8" r=".63"/>
<circle cx="413.8" cy="331.7" r=".63"/>
<circle cx="401.1" cy="335.5" r=".63"/>
<circle cx="406.1" cy="313.9" r=".63"/>
<circle cx="396" cy="313.9" r=".63"/>
<circle cx="413.8" cy="313.9" r=".63"/>
<circle cx="488.7" cy="313.9" r=".63"/>
<circle cx="474.7" cy="313.9" r=".63"/>
<circle cx="445.5" cy="99.3" r=".63"/>
<circle cx="479.8" cy="129.8" r=".63"/>
<circle cx="472.2" cy="129.8" r=".63"/>
<circle cx="483.6" cy="129.8" r=".63"/>
<circle cx="401.1" cy="99.3" r=".63"/>
<circle cx="388.4" cy="99.3" r=".63"/>
<circle cx="415" cy="99.3" r=".63"/>
<circle cx="401.1" cy="128.5" r=".63"/>
<circle cx="388.4" cy="128.5" r=".63"/>
<circle cx="415" cy="112" r=".63"/>
<circle cx="463.3" cy="99.3" r=".63"/>
<circle cx="496.3" cy="99.3" r=".63"/>
<circle cx="483.6" cy="99.3" r=".63"/>
<circle cx="472.2" cy="99.3" r=".63"/>
<circle cx="515.4" cy="99.3" r=".63"/>
<circle cx="444.2" cy="166.6" r=".63"/>
<circle cx="478.5" cy="197.1" r=".63"/>
<circle cx="470.9" cy="197.1" r=".63"/>
<circle cx="482.3" cy="197.1" r=".63"/>
<circle cx="399.8" cy="166.6" r=".63"/>
<circle cx="387.1" cy="166.6" r=".63"/>
<circle cx="413.8" cy="166.6" r=".63"/>
<circle cx="399.8" cy="195.8" r=".63"/>
<circle cx="387.1" cy="195.8" r=".63"/>
<circle cx="413.8" cy="179.3" r=".63"/>
<circle cx="462" cy="166.6" r=".63"/>
<circle cx="495" cy="166.6" r=".63"/>
<circle cx="482.3" cy="166.6" r=".63"/>
<circle cx="470.9" cy="166.6" r=".63"/>
<circle cx="515.4" cy="166.6" r=".63"/>
<circle cx="496.3" cy="117.1" r=".63"/>
<circle cx="495" cy="184.4" r=".63"/>
<circle cx="183.9" cy="244.1" r=".63"/>
<circle cx="194.1" cy="225" r=".63"/>
<circle cx="176.3" cy="225" r=".63"/>
<circle cx="164.8" cy="244.1" r=".63"/>
<circle cx="172.5" cy="232.7" r=".63"/>
<circle cx="79.8" cy="363.5" r=".63"/>
<circle cx="70.9" cy="363.5" r=".63"/>
<circle cx="79.8" cy="374.9" r=".63"/>
<circle cx="97.5" cy="178.1" r=".63"/>
<circle cx="87.4" cy="178.1" r=".63"/>
<circle cx="64.5" cy="178.1" r=".63"/>
<circle cx="63.2" cy="178.1" r=".63"/>
<circle cx="77.2" cy="178.1" r=".63"/>
<circle cx="230.9" cy="169.2" r=".63"/>
<circle cx="219.5" cy="169.2" r=".63"/>
<circle cx="143.3" cy="175.5" r=".63"/>
<circle cx="139.4" cy="175.5" r=".63"/>
<circle cx="133.1" cy="175.5" r=".63"/>
<circle cx="126.7" cy="160.3" r=".63"/>
<circle cx="120.4" cy="209.8" r=".63"/>
<circle cx="111.5" cy="209.8" r=".63"/>
<circle cx="103.9" cy="143.8" r=".63"/>
<circle cx="97.5" cy="143.8" r=".63"/>
<circle cx="87.4" cy="143.8" r=".63"/>
<circle cx="77.2" cy="143.8" r=".63"/>
<circle cx="64.5" cy="143.8" r=".63"/>
<circle cx="134.4" cy="143.8" r=".63"/>
<circle cx="143.3" cy="143.8" r=".63"/>
<circle cx="143.3" cy="142.5" r=".63"/>
<circle cx="143.3" cy="145" r=".63"/>
<circle cx="143.3" cy="147.6" r=".63"/>
<circle cx="143.3" cy="150.1" r=".63"/>
<circle cx="134.4" cy="148.8" r=".63"/>
<circle cx="186.4" cy="143.8" r=".63"/>
<circle cx="166.1" cy="140" r=".63"/>
<circle cx="166.1" cy="142.5" r=".63"/>
<circle cx="166.1" cy="143.8" r=".63"/>
<circle cx="166.1" cy="147.6" r=".63"/>
<circle cx="166.1" cy="150.1" r=".63"/>
<circle cx="176.3" cy="143.8" r=".63"/>
<circle cx="166.1" cy="145" r=".63"/>
<circle cx="201.7" cy="151.4" r=".63"/>
<circle cx="222" cy="250.4" r=".63"/>
</g>
<g font-size="6.9" fill="#f00">
<text x="56.9" y="289.7">VCORE 默认关闭</text>
<text x="78.5" y="296">第一级靠近32</text>
<text x="77.2" y="397.6">靠近32进行放置，注意进行Kelvin连接</text>
</g>
<g font-size="4.6" fill="#f00">
<text x="130.6" y="131.4">Vcore Buck convertor</text>
<text x="234.7" y="240.6">PWM controlled current source</text>
<text x="22.6" y="342.2">VCORE电压等于采样带按压乘二。最高可测到6.6V.超过6.6会保护</text>
</g>
<g font-size="4.6" fill="#000080">
<text x="474.4" y="379.1">POWER</text>
<text x="509.2" y="396.8">NMAxeGamma - v1.0</text>
<text x="539.5" y="414.6">嘉立创EDA</text>
</g>
<g font-size="3.8" fill="#a00000">
<text x="528.3" y="376.4">更新日期</text>
<text x="416.6" y="379">原理图</text>
<text x="528.3" y="381.5">创建日期</text>
<text x="416.6" y="386.6">图页</text>
<text x="528.3" y="386.6">物料编码</text>
<text x="416.6" y="391.7">绘制</text>
<text x="416.6" y="396.7">审阅</text>
<text x="476.2" y="406.9">版本</text>
<text x="496.6" y="406.9">尺寸</text>
<text x="532.6" y="406.7">页</text>
<text x="559.8" y="406.7">共</text>
</g>
<g font-size="3.5" fill="#000080">
<text x="554.2" y="376.1">2025-03-16</text>
<text x="554.2" y="381.2">2024-07-30</text>
<text x="481" y="386.3">P1</text>
<text x="546.9" y="406.3">1</text>
<text x="576.6" y="406.3">1</text>
<text x="476.5" y="414.2">V1.0</text>
<text x="498.8" y="414.2">A2</text>
</g>
<g font-size="2.3" fill="#00f">
<text x="41.7" y="35.4">+12V</text>
<text x="73.4" y="35.4">+5V</text>
<text x="1.2" y="41.7">CORE_POWER_DISABLE</text>
<text x="23.5" y="36.6">+12V</text>
<text x="40.4" y="40.4">CORE_POWER_DISABLE</text>
<text x="73.4" y="40.4">V_CORE</text>
<text x="97.5" y="36.6">+5V</text>
<text x="97.5" y="41.7">V_CORE</text>
<text x="72.1" y="45.5">+3.3V</text>
<text x="97.5" y="46.8">+3.3V</text>
<text x="17.7" y="51.9">PWM_ADJ</text>
<text x="41.7" y="50.6">PWM_ADJ</text>
<text x="72.1" y="50.6">+1.2V</text>
<text x="97.5" y="51.9">+1.2V</text>
<text x="73.4" y="55.7">+0.8V</text>
<text x="97.5" y="56.9">+0.8V</text>
<text x="42.9" y="65.8">1366_VPLL_DISABLE</text>
<text x="73.4" y="60.8">V_CORE_PG</text>
<text x="97.5" y="62">V_CORE_PG</text>
<text x="5.9" y="67.1">1366_VPLL_DISABLE</text>
<text x="6.6" y="70.9">1366_VDD_DISABLE</text>
<text x="42.9" y="69.6">1366_VDD_DISABLE</text>
<text x="73.4" y="68.4">V_CORE_ADC</text>
<text x="98.8" y="69.6">V_CORE_ADC</text>
<text x="73.4" y="72.2">+1.8V_ADC</text>
<text x="73.4" y="76">+0.8V_ADC</text>
<text x="98.8" y="73.5">+1.8V_ADC</text>
<text x="98.8" y="77.3">+0.8V_ADC</text>
<text x="392.2" y="98.9">+12V</text>
<text x="449.3" y="101.4">3.3uH</text>
<text x="491.2" y="98.9">+3.3V</text>
<text x="416.3" y="106.5">10k</text>
<text x="440.4" y="112.8">TPS563201DDCR</text>
<text x="497.6" y="114.1">33.2k</text>
<text x="517.9" y="114.1">NC</text>
<text x="379.5" y="120.4">22uF</text>
<text x="389.6" y="120.4">10uF</text>
<text x="402.3" y="120.4">100nF</text>
<text x="416.3" y="120.4">100nF</text>
<text x="446.8" y="121.7">100nF</text>
<text x="464.6" y="120.4">100nF</text>
<text x="474.7" y="120.4">22uF</text>
<text x="486.2" y="120.4">22uF</text>
<text x="497.6" y="124.3">10k</text>
<text x="534.4" y="123">1k</text>
<text x="103.9" y="143.3">+12V</text>
<text x="168.7" y="143.3">NC</text>
<text x="181.4" y="142">NC</text>
<text x="290.6" y="143.3">V_CORE</text>
<text x="128" y="148.4">10uF</text>
<text x="194.1" y="145.8">470nH</text>
<text x="177.5" y="150.9">100nF</text>
<text x="189" y="154.7">3.01k</text>
<text x="222" y="153.5">1.3k</text>
<text x="172.5" y="156">2</text>
<text x="175" y="159.8">V_CORE_PG</text>
<text x="208" y="158.5">100nF</text>
<text x="233.4" y="158.5">10k</text>
<text x="68.3" y="162.4">22uF</text>
<text x="81" y="162.4">22uF</text>
<text x="91.2" y="162.4">22uF</text>
<text x="98.8" y="162.4">22uF</text>
<text x="105.2" y="162.4">100nF</text>
<text x="112.8" y="164.9">1uF</text>
<text x="172.5" y="162.4">VCOR_EN</text>
<text x="223.3" y="163.6">470pF</text>
<text x="390.9" y="166.2">+12V</text>
<text x="488.7" y="166.2">+5V</text>
<text x="115.3" y="172.5">NC</text>
<text x="121.7" y="172.5">NC</text>
<text x="128" y="172.5">140k</text>
<text x="135.6" y="172.5">NC</text>
<text x="145.8" y="172.5">TPS53355DQPR</text>
<text x="214.4" y="173.8">1nF</text>
<text x="241" y="171.2">100uF</text>
<text x="249.9" y="171.2">100uF</text>
<text x="260.1" y="171.2">100uF</text>
<text x="269" y="171.2">100uF</text>
<text x="415" y="173.8">10k</text>
<text x="448.1" y="168.7">3.3uH</text>
<text x="195.3" y="177.6">1k</text>
<text x="120.4" y="180.1">V_CORE_PG</text>
<text x="233.4" y="180.1">15k</text>
<text x="439.2" y="180.1">TPS563201DDCR</text>
<text x="497.6" y="181.4">54.9k</text>
<text x="519.2" y="180.1">NC</text>
<text x="195.3" y="190.3">V_CORE_ADJ</text>
<text x="379.5" y="187.8">22uF</text>
<text x="388.4" y="187.8">10uF</text>
<text x="401.1" y="186.5">100nF</text>
<text x="415" y="187.8">100nF</text>
<text x="445.5" y="189">100nF</text>
<text x="463.3" y="187.8">100nF</text>
<text x="474.7" y="187.8">22uF</text>
<text x="486.2" y="187.8">22uF</text>
<text x="496.3" y="191.6">10k</text>
<text x="534.4" y="190.3">1k</text>
<text x="86.1" y="195.4">+12V</text>
<text x="101.3" y="209.3">VCOR_EN</text>
<text x="121.7" y="204.3">22k</text>
<text x="83.6" y="210.6">22k</text>
<text x="56.9" y="219.5">CORE_POWER_DISABLE</text>
<text x="193.6" y="221.2" transform="rotate(-90 193.6 221.2)">+3.3V</text>
<text x="227.1" y="220.8">0</text>
<text x="238.5" y="217">V_CORE_ADJ</text>
<text x="83.6" y="227.1">10k</text>
<text x="98.8" y="222">AO3400A</text>
<text x="112.8" y="222">3.3nF</text>
<text x="121.7" y="227.1">10k</text>
<text x="166.1" y="230.9">1uF</text>
<text x="178.8" y="230.9">100nF</text>
<text x="224.5" y="238">SS8050</text>
<text x="139.4" y="243.6">PWM_ADJ</text>
<text x="371.9" y="242.4">UPZ1005D121-1R3TF</text>
<text x="154.7" y="247.4">10k</text>
<text x="167.4" y="250">100nF</text>
<text x="186.4" y="250">100nF</text>
<text x="373.1" y="246.2">+3.3V</text>
<text x="486.2" y="246.2">+1.2V</text>
<text x="189" y="253.8">LMV358IDGKRG</text>
<text x="392.2" y="256.3">1uF</text>
<text x="402.3" y="256.3">100nF</text>
<text x="410" y="256.3">10k</text>
<text x="429" y="256.3">AP2127K-ADJTRG1</text>
<text x="472.2" y="256.3">7.5k</text>
<text x="484.9" y="257.6">1uF</text>
<text x="495" y="257.6">1uF</text>
<text x="224.5" y="262.7">18k</text>
<text x="472.2" y="266.5">15k</text>
<text x="190.2" y="281.7">LMV358IDGKRG</text>
<text x="382" y="277.9">1366_VDD_DISABLE</text>
<text x="374.4" y="309.7">UPZ1005D121-1R3TF</text>
<text x="375.7" y="313.5">+3.3V</text>
<text x="488.7" y="313.5">+0.8V</text>
<text x="408.7" y="323.6">100nF</text>
<text x="416.3" y="321.1">10k</text>
<text x="439.2" y="323.6">SSP7212-ADJ</text>
<text x="468.4" y="318.6">0</text>
<text x="397.3" y="324.9">1uF</text>
<text x="490" y="324.9">1uF</text>
<text x="500.1" y="324.9">1uF</text>
<text x="72.1" y="346.5">V_CORE</text>
<text x="387.1" y="345.2">1366_VPLL_DISABLE</text>
<text x="51.8" y="363">+1.2V</text>
<text x="81" y="363">V_CORE_ADC</text>
<text x="82.3" y="360.5">10k</text>
<text x="56.9" y="368.1">1N4148W</text>
<text x="73.4" y="370.6">10k</text>
<text x="82.3" y="373.2">100nF</text>
</g>
<g font-size="2.3" fill="#000080">
<text x="449.3" y="97.6">L2</text>
<text x="416.3" y="103.9">R21</text>
<text x="440.4" y="110.3">U3</text>
<text x="497.6" y="111.6">R22</text>
<text x="517.9" y="111.6">C13</text>
<text x="534.4" y="110.3">LED2</text>
<text x="534.4" y="112.8">红色</text>
<text x="379.5" y="117.9">C14</text>
<text x="389.6" y="117.9">C15</text>
<text x="402.3" y="117.9">C16</text>
<text x="416.3" y="117.9">C17</text>
<text x="446.8" y="119.2">C18</text>
<text x="464.6" y="117.9">C19</text>
<text x="474.7" y="117.9">C20</text>
<text x="486.2" y="117.9">C21</text>
<text x="379.5" y="123">25V</text>
<text x="389.6" y="123">16V</text>
<text x="402.3" y="123">25V</text>
<text x="416.3" y="123">25V</text>
<text x="446.8" y="124.3">25V</text>
<text x="464.6" y="123">25V</text>
<text x="474.7" y="123">25V</text>
<text x="486.2" y="123">25V</text>
<text x="497.6" y="121.7">R23</text>
<text x="534.4" y="120.4">R24</text>
<text x="145.8" y="137">U2</text>
<text x="168.7" y="138.2">R8</text>
<text x="176.3" y="139.5">C4</text>
<text x="181.4" y="139.5">25V</text>
<text x="194.1" y="142">L1</text>
<text x="122.9" y="148.4">C2</text>
<text x="177.5" y="148.4">C1</text>
<text x="189" y="149.7">R9</text>
<text x="208" y="148.4">C3</text>
<text x="128" y="150.9">16V</text>
<text x="177.5" y="153.5">25V</text>
<text x="222" y="150.9">R30</text>
<text x="68.3" y="159.8">C8</text>
<text x="81" y="159.8">C9</text>
<text x="91.2" y="159.8">C10</text>
<text x="97.5" y="159.8">C6</text>
<text x="105.2" y="159.8">C12</text>
<text x="167.4" y="156">R1</text>
<text x="208" y="156">25V</text>
<text x="223.3" y="161.1">C27</text>
<text x="233.4" y="156">R31</text>
<text x="68.3" y="164.9">25V</text>
<text x="81" y="164.9">25V</text>
<text x="91.2" y="164.9">25V</text>
<text x="98.8" y="164.9">25V</text>
<text x="105.2" y="164.9">25V</text>
<text x="112.8" y="167.4">50V</text>
<text x="114" y="162.4">C26</text>
<text x="195.3" y="164.9">LED3</text>
<text x="195.3" y="167.4">红色</text>
<text x="214.4" y="166.2">C5</text>
<text x="448.1" y="164.9">L4</text>
<text x="115.3" y="170">R4</text>
<text x="121.7" y="170">R5</text>
<text x="128" y="170">R2</text>
<text x="135.6" y="170">R3</text>
<text x="241" y="168.7">C22</text>
<text x="241" y="173.8">10V</text>
<text x="249.9" y="168.7">C24</text>
<text x="249.9" y="173.8">10V</text>
<text x="260.1" y="168.7">C30</text>
<text x="260.1" y="173.8">10V</text>
<text x="270.3" y="168.7">C31</text>
<text x="270.3" y="173.8">10V</text>
<text x="415" y="171.2">R34</text>
<text x="195.3" y="175.1">R32</text>
<text x="233.4" y="177.6">R36</text>
<text x="439.2" y="177.6">U7</text>
<text x="497.6" y="178.9">R37</text>
<text x="519.2" y="177.6">C36</text>
<text x="534.4" y="177.6">LED4</text>
<text x="379.5" y="185.2">C37</text>
<text x="388.4" y="185.2">C38</text>
<text x="401.1" y="183.9">C39</text>
<text x="415" y="185.2">C40</text>
<text x="463.3" y="185.2">C42</text>
<text x="474.7" y="185.2">C43</text>
<text x="486.2" y="185.2">C44</text>
<text x="534.4" y="180.1">红色</text>
<text x="379.5" y="190.3">25V</text>
<text x="388.4" y="190.3">16V</text>
<text x="401.1" y="189">25V</text>
<text x="415" y="190.3">25V</text>
<text x="445.5" y="186.5">C41</text>
<text x="445.5" y="191.6">25V</text>
<text x="463.3" y="190.3">25V</text>
<text x="474.7" y="190.3">25V</text>
<text x="486.2" y="190.3">25V</text>
<text x="496.3" y="189">R38</text>
<text x="534.4" y="187.8">R39</text>
<text x="121.7" y="201.7">R6</text>
<text x="83.6" y="208.1">R25</text>
<text x="98.8" y="219.5">Q6</text>
<text x="112.8" y="218.2">C23</text>
<text x="233.4" y="220.8">R82</text>
<text x="83.6" y="224.6">R28</text>
<text x="112.8" y="224.6">50V</text>
<text x="121.7" y="224.6">R7</text>
<text x="166.1" y="228.4">C45</text>
<text x="166.1" y="233.5">50V</text>
<text x="178.8" y="228.4">C46</text>
<text x="178.8" y="233.5">25V</text>
<text x="189" y="230.9">U10.1</text>
<text x="224.5" y="236">Q7</text>
<text x="154.7" y="242.4">R43</text>
<text x="171.2" y="242.4">R44</text>
<text x="382" y="244.9">L5</text>
<text x="429" y="243.6">U8</text>
<text x="167.4" y="247.4">C5110k</text>
<text x="186.4" y="247.4">C52</text>
<text x="411.2" y="251.3">R40</text>
<text x="167.4" y="252.5">25V</text>
<text x="186.4" y="252.5">25V</text>
<text x="392.2" y="252.5">C47</text>
<text x="402.3" y="253.8">C48</text>
<text x="472.2" y="253.8">R41</text>
<text x="484.9" y="253.8">C49</text>
<text x="495" y="253.8">C50</text>
<text x="224.5" y="260.1">R45</text>
<text x="392.2" y="258.9">50V</text>
<text x="402.3" y="258.9">25V</text>
<text x="472.2" y="264">R42</text>
<text x="484.9" y="260.1">50V</text>
<text x="495" y="260.1">50V</text>
<text x="190.2" y="269">U10.2</text>
<text x="439.2" y="310.9">U9</text>
<text x="384.6" y="312.2">L6</text>
<text x="397.3" y="321.1">C53</text>
<text x="408.7" y="321.1">C54</text>
<text x="416.3" y="318.6">R46</text>
<text x="458.2" y="318.6">R47</text>
<text x="490" y="321.1">C55</text>
<text x="500.1" y="321.1">C56</text>
<text x="397.3" y="327.5">50V</text>
<text x="408.7" y="326.2">25V</text>
<text x="490" y="327.5">50V</text>
<text x="500.1" y="327.5">50V</text>
<text x="82.3" y="357.9">R48</text>
<text x="62" y="360.5">D2</text>
<text x="73.4" y="368.1">R51</text>
<text x="82.3" y="370.6">C57</text>
<text x="82.3" y="375.7">25V</text>
</g>
<g font-size="2.3">
<text x="431.3" y="108.1" transform="rotate(-90 431.3 108.1)">3</text>
<text x="432.6" y="113" transform="rotate(-90 432.6 113)">VIN</text>
<text x="433.9" y="108.1" transform="rotate(-90 433.9 108.1)">2</text>
<text x="435.1" y="112.9" transform="rotate(-90 435.1 112.9)">SW</text>
<text x="436.4" y="108.1" transform="rotate(-90 436.4 108.1)">1</text>
<text x="437.7" y="114.3" transform="rotate(-90 437.7 114.3)">GND</text>
<text x="431.3" y="129.9" transform="rotate(-90 431.3 129.9)">4</text>
<text x="432.6" y="127.6" transform="rotate(-90 432.6 127.6)">VFB</text>
<text x="433.9" y="129.9" transform="rotate(-90 433.9 129.9)">5</text>
<text x="435.1" y="127.6" transform="rotate(-90 435.1 127.6)">EN</text>
<text x="436.4" y="129.9" transform="rotate(-90 436.4 129.9)">6</text>
<text x="437.7" y="127.6" transform="rotate(-90 437.7 127.6)">VBST</text>
<text x="143.1" y="139.7">12</text>
<text x="143.1" y="142.3">13</text>
<text x="146.7" y="141">VIN</text>
<text x="146.7" y="143.5">VIN</text>
<text x="160.1" y="143.5">LL</text>
<text x="160.1" y="141">LL</text>
<text x="163.7" y="142.3">10</text>
<text x="163.7" y="139.7">11</text>
<text x="143.1" y="144.8">14</text>
<text x="143.1" y="147.3">15</text>
<text x="143.1" y="149.9">16</text>
<text x="146.7" y="146.1">VIN</text>
<text x="146.7" y="148.6">VIN</text>
<text x="160.1" y="148.6">LL</text>
<text x="160.1" y="146.1">LL</text>
<text x="163.7" y="149.9">7</text>
<text x="163.7" y="147.3">8</text>
<text x="163.7" y="144.8">9</text>
<text x="143.1" y="152.4">17</text>
<text x="143.1" y="155">18</text>
<text x="146.7" y="151.2">VIN</text>
<text x="146.7" y="153.7">VIN</text>
<text x="160.1" y="153.7">LL</text>
<text x="160.1" y="151.2">LL</text>
<text x="163.7" y="155">5</text>
<text x="163.7" y="152.4">6</text>
<text x="143.1" y="157.5">19</text>
<text x="143.1" y="160">20</text>
<text x="146.7" y="156.2">VREG</text>
<text x="146.7" y="158.8">VDD</text>
<text x="146.7" y="161.3">MODEPGOOD</text>
<text x="156.6" y="158.8">VBST</text>
<text x="158.7" y="156.2">N/C</text>
<text x="163.7" y="160">3</text>
<text x="163.7" y="157.5">4</text>
<text x="143.1" y="162.6">21</text>
<text x="143.1" y="165.1">22</text>
<text x="143.1" y="167.7">23</text>
<text x="146.7" y="163.9">TRIP</text>
<text x="146.7" y="166.4">RF</text>
<text x="158.1" y="166.4">VFB</text>
<text x="159.4" y="163.9">EN</text>
<text x="163.7" y="165.1">1</text>
<text x="163.7" y="162.6">2</text>
<text x="146.7" y="168.9">GND</text>
<text x="430" y="175.4" transform="rotate(-90 430 175.4)">3</text>
<text x="432.6" y="175.4" transform="rotate(-90 432.6 175.4)">2</text>
<text x="435.1" y="175.4" transform="rotate(-90 435.1 175.4)">1</text>
<text x="431.3" y="180.3" transform="rotate(-90 431.3 180.3)">VIN</text>
<text x="433.9" y="180.2" transform="rotate(-90 433.9 180.2)">SW</text>
<text x="436.4" y="181.6" transform="rotate(-90 436.4 181.6)">GND</text>
<text x="430" y="197.2" transform="rotate(-90 430 197.2)">4</text>
<text x="431.3" y="194.9" transform="rotate(-90 431.3 194.9)">VFB</text>
<text x="432.6" y="197.2" transform="rotate(-90 432.6 197.2)">5</text>
<text x="433.9" y="194.9" transform="rotate(-90 433.9 194.9)">EN</text>
<text x="435.1" y="197.2" transform="rotate(-90 435.1 197.2)">6</text>
<text x="436.4" y="194.9" transform="rotate(-90 436.4 194.9)">VBST</text>
<text x="186.2" y="238.8">2</text>
<text x="193.3" y="235.4" transform="rotate(-90 193.3 235.4)">8</text>
<text x="186.2" y="243.9">3</text>
<text x="200.7" y="241.3">1</text>
<text x="193.3" y="249.9" transform="rotate(-90 193.3 249.9)">4</text>
<text x="427.6" y="246.4">1</text>
<text x="427.6" y="248.9">2</text>
<text x="427.6" y="251.5">3</text>
<text x="429.9" y="247.7">VIN</text>
<text x="429.9" y="250.2">GND</text>
<text x="452.1" y="247.7">VOUT</text>
<text x="459.6" y="251.5">4</text>
<text x="459.6" y="246.4">5</text>
<text x="429.9" y="252.8">Shutdown#</text>
<text x="450.2" y="252.8">NC/ADJ</text>
<text x="187.4" y="271.8">5</text>
<text x="201.9" y="274.3">7</text>
<text x="187.4" y="276.9">6</text>
<text x="437.8" y="313.7">1</text>
<text x="437.8" y="316.3">2</text>
<text x="440.1" y="315">VIN</text>
<text x="440.1" y="317.5">VSS</text>
<text x="447.1" y="315">VOUT</text>
<text x="454.5" y="313.7">5</text>
<text x="437.8" y="318.8">3</text>
<text x="440.1" y="320.1">CE</text>
<text x="450.5" y="320.1">FB</text>
<text x="454.5" y="318.8">4</text>
</g>
</svg>
